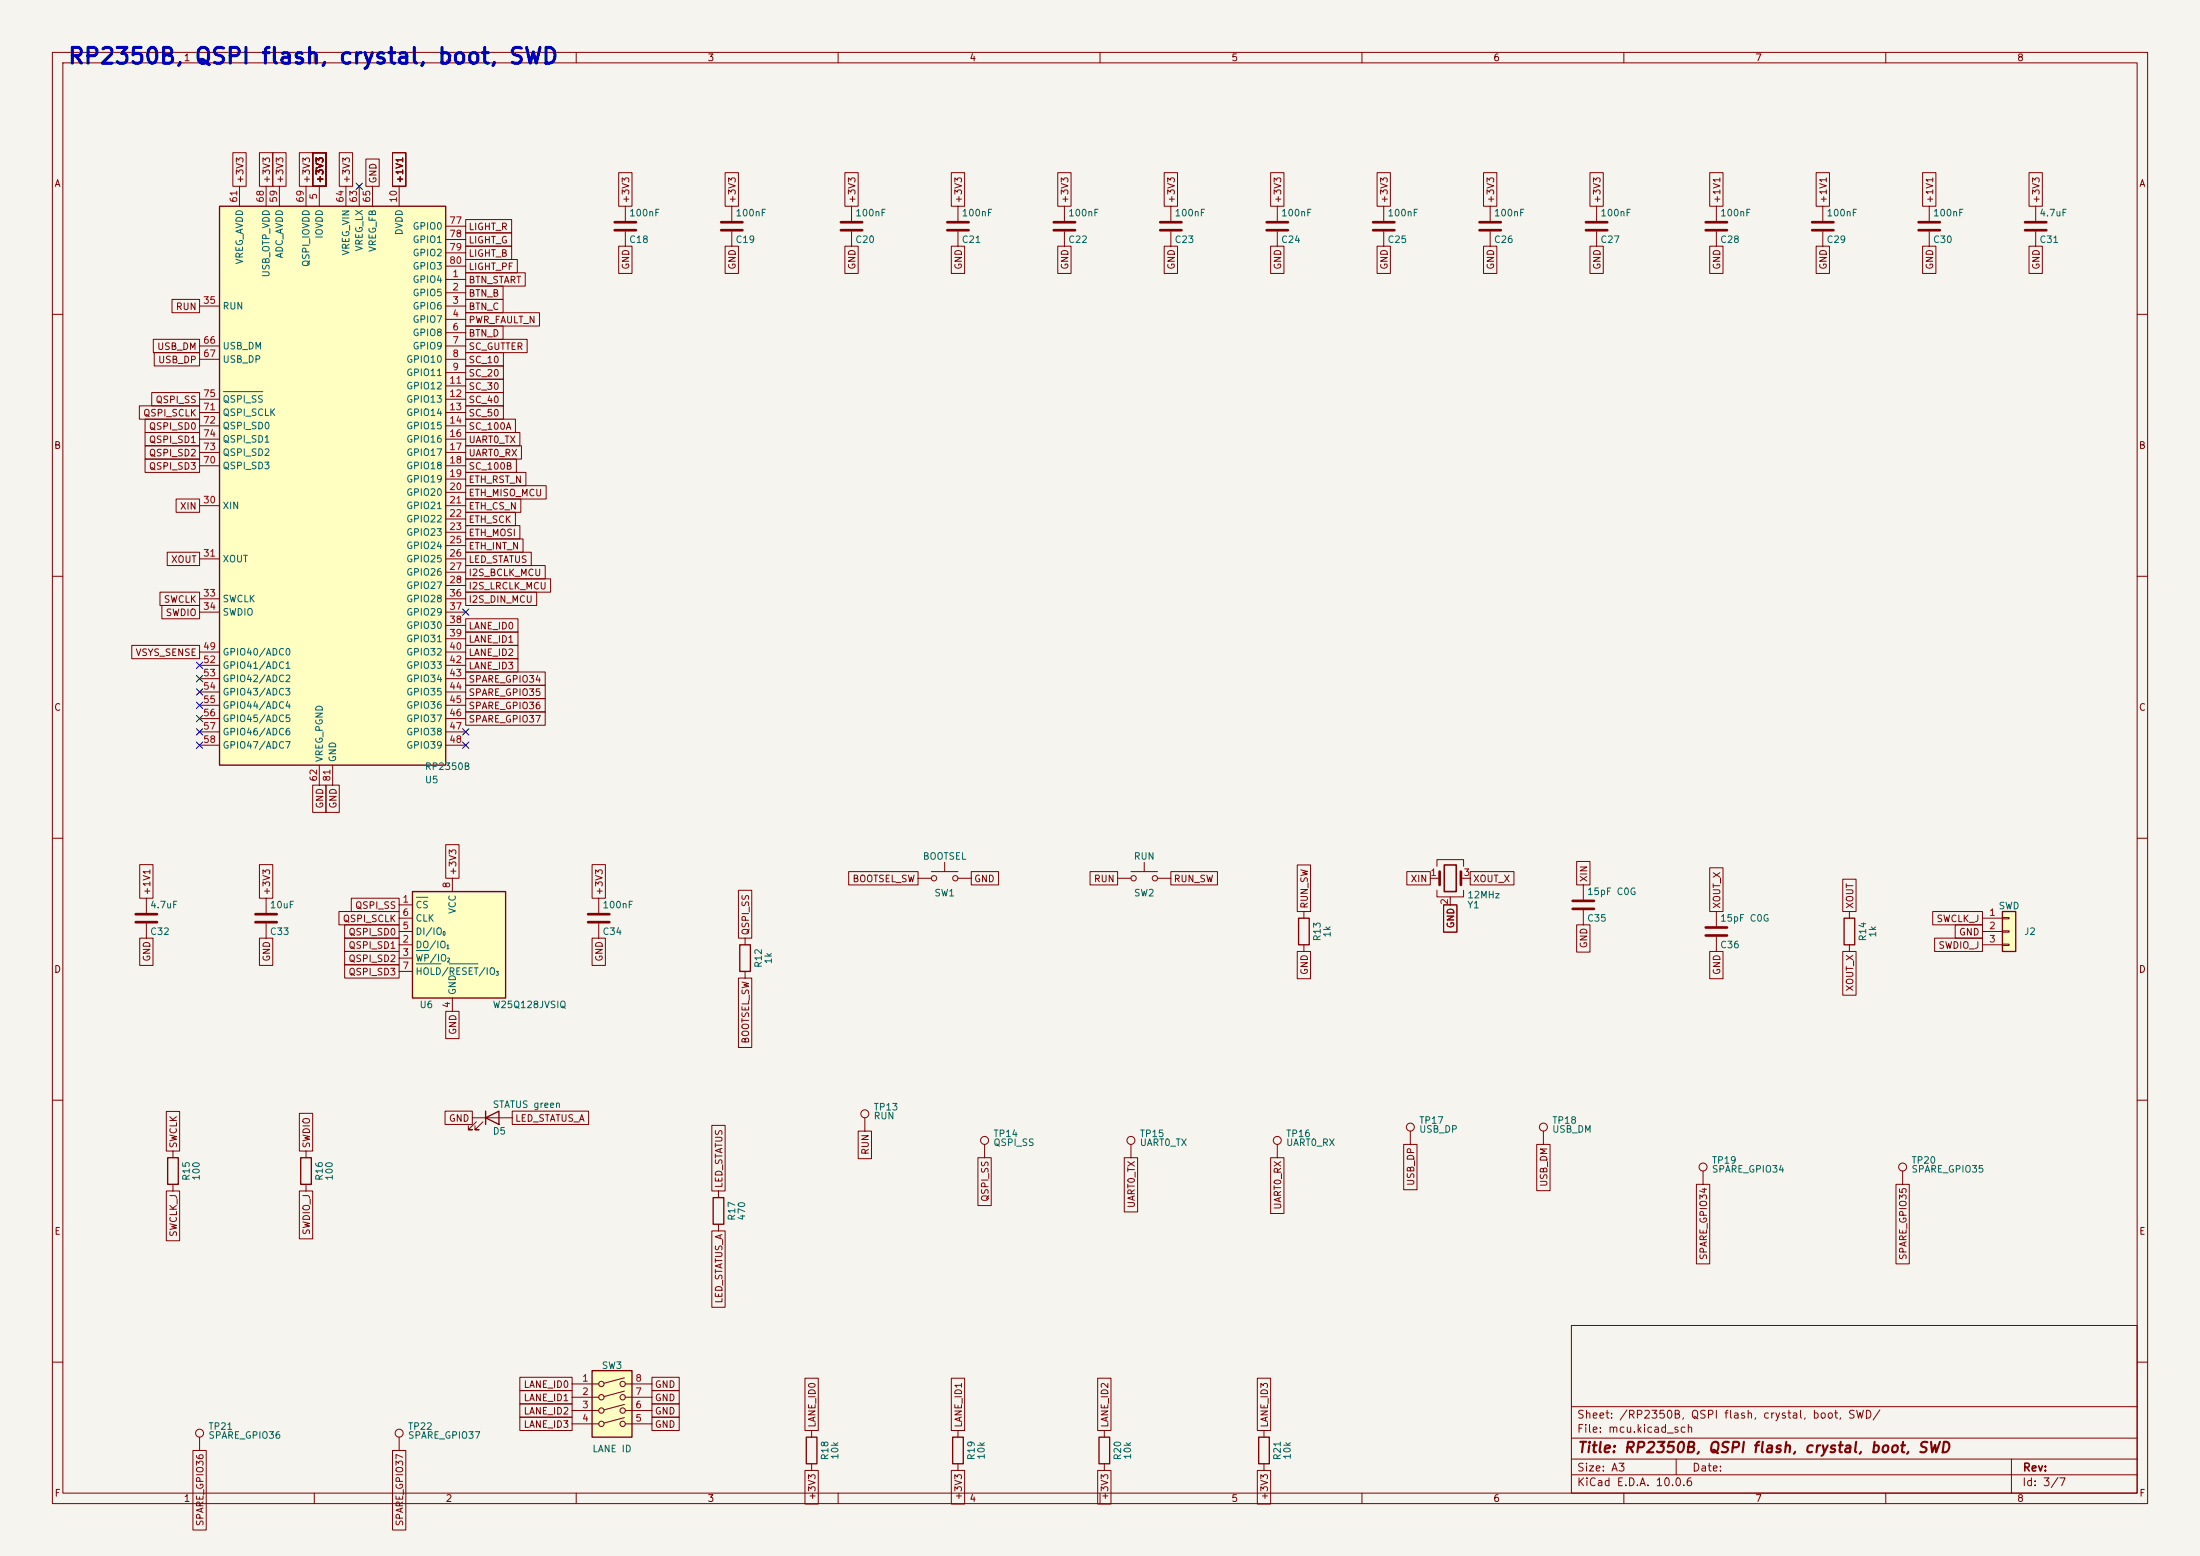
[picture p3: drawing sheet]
<svg xmlns="http://www.w3.org/2000/svg" width="420mm" height="297mm" viewBox="0 0 420 297" stroke-linecap="round" stroke-linejoin="round" font-family="sans-serif">
<path d="M0 0h420v297h-420z" fill="#f5f4ef" stroke="#f5f4ef" stroke-width=".19"/>
<g fill="none" stroke="#840000" stroke-width=".19">
<path d="M10 10h400v277h-400zM12 12h396v273h-396zM60 10v2M110 10v2M160 10v2M210 10v2M260 10v2M310 10v2M360 10v2M10 60h2M408 60h2M10 110h2"/>
<path d="M408 110h2M10 160h2M408 160h2M27.9 171.5v2.7M27.9 176.3v2.8M50.8 171.5v2.7M50.8 176.3v2.8M175.3 167.6h2.5M177.8 166.4h5.1M180.3 164.6v1.8M182.9 167.6h2.5M213.4 167.6h2.5"/>
<path d="M215.9 166.4h5.1M218.4 164.6v1.8M221 167.6h2.5M273 167.6h1.8M274.3 165.4v-1.3h5.1v1.3M274.3 169.9v1.3h5.1v-1.3M276.9 171.2v1.5M278.9 167.6h1.8M302.3 168.9v2.8M302.3 173.7v2.8M10 210h2M33 219.7v1.3"/>
<path d="M58.4 219.7v1.3M215.9 218.4v2.6M269.2 215.9v2.5M408 210h2M33 226.1v1.2M58.4 226.1v1.2M137.2 227.3v1.3M137.2 233.7v1.2M300 253h108v32h-108zM10 260h2M38.1 274.3v2.6M76.2 274.3v2.6"/>
<path d="M182.9 273v1.3M182.9 279.4v1.3M241.3 273v1.3M241.3 279.4v1.3M300 278.5h108M300 274.5h108M300 268.5h108M320 278.5v3M384 278.5v6.5M408 260h2M60 285v2M110 285v2"/>
<path d="M160 285v2M210 285v2M260 285v2M300 281.5h108M310 285v2M360 285v2"/>
<circle cx="178.3" cy="167.6" r=".51"/>
<circle cx="182.4" cy="167.6" r=".51"/>
<circle cx="216.4" cy="167.6" r=".51"/>
<circle cx="220.5" cy="167.6" r=".51"/>
<circle cx="215.9" cy="217.7" r=".76"/>
<circle cx="269.2" cy="215.1" r=".76"/>
<circle cx="38.1" cy="273.6" r=".76"/>
<circle cx="76.2" cy="273.6" r=".76"/>
</g>
<path d="M25.9 174.5h4.1M25.9 176h4.1M48.8 174.5h4M48.8 176h4M274.8 166.4v2.5M278.9 166.4v2.5M300.2 172h4.1M300.2 173.5h4.1" fill="none" stroke="#840000" stroke-width=".51"/>
<path d="M32 221h2v5.1h-2zM57.4 221h2v5.1h-2zM136.1 228.6h2.1v5.1h-2.1zM181.9 274.3h2v5.1h-2zM240.3 274.3h2v5.1h-2z" fill="none" stroke="#840000" stroke-width=".25"/>
<path d="M275.7 165.1h2.3v5.1h-2.3z" fill="none" stroke="#840000" stroke-width=".3"/>
<path d="M113 261.6h7.6v12.7h-7.6z" fill="#ffffc2"/>
<g fill="none" stroke="#840000" stroke-width=".19">
<path d="M142.2 179.1v1.2M142.2 185.4v1.3M90.2 213.4h7.6M90.9 214.1l-1.5 1.5h.8h-.8v-.7M92.2 214.1l-1.5 1.5h.7h-.7v-.7M325.1 223.5v2.6M109.2 264.2h5.1M109.2 266.7h5.1M109.2 269.2h5.1M109.2 271.8h5.1M119.2 263l-3.9 1M119.2 265.5l-3.9 1.1"/>
<path d="M119.2 268.1l-3.9 1M119.2 270.6l-3.9 1M119.4 264.2h5.1M119.4 266.7h5.1M119.4 269.2h5.1M119.4 271.8h5.1M154.9 273v1.3M154.9 279.4v1.3"/>
<circle cx="325.1" cy="222.8" r=".76"/>
<circle cx="114.8" cy="271.8" r=".51"/>
<circle cx="114.8" cy="264.2" r=".51"/>
<circle cx="114.8" cy="266.7" r=".51"/>
<circle cx="114.8" cy="269.2" r=".51"/>
<circle cx="118.9" cy="271.8" r=".51"/>
<circle cx="118.9" cy="264.2" r=".51"/>
<circle cx="118.9" cy="266.7" r=".51"/>
<circle cx="118.9" cy="269.2" r=".51"/>
</g>
<path d="M141.2 180.3h2.1v5.1h-2.1zM92.7 213.4l2.5-1.3v2.5zM92.7 212.1v2.5M113 261.6h7.6v12.7h-7.6zM153.9 274.3h2.1v5.1h-2.1z" fill="none" stroke="#840000" stroke-width=".25"/>
<path d="M78.7 170.2h17.8v20.3h-17.8z" fill="#ffffc2"/>
<path d="M78.7 170.2h17.8v20.3h-17.8zM209.8 274.3h2v5.1h-2z" fill="none" stroke="#840000" stroke-width=".25"/>
<g fill="none" stroke="#840000" stroke-width=".19">
<path d="M76.2 172.7h2.5M76.2 177.8h2.5M76.2 175.3h2.5M86.4 167.6v2.6M114.3 171.5v2.7M114.3 176.3v2.8M76.2 180.3h2.5M76.2 182.9h2.5M76.2 185.4h2.5M86.4 190.5v2.5M294.6 215.9v2.5M210.8 273v1.3"/>
<path d="M210.8 279.4v1.3"/>
<circle cx="294.6" cy="215.1" r=".76"/>
</g>
<path d="M79.5 171.3h2.2M79.5 181.4h2.4M79.5 184h4.7M85.8 184h5.5" fill="none" stroke="#006464" stroke-width=".19"/>
<path d="M112.3 174.5h4M112.3 176h4" fill="none" stroke="#840000" stroke-width=".51"/>
<path d="M41.9 39.4h43.2v106.7h-43.2z" fill="#ffffc2"/>
<path d="M41.9 39.4h43.2v106.7h-43.2zM247.9 175.3h2v5h-2zM352 175.3h2.1v5h-2.1z" fill="none" stroke="#840000" stroke-width=".25"/>
<g fill="none" stroke="#840000" stroke-width=".19">
<path d="M45.7 35.6v3.8M50.8 35.6v3.8M53.3 35.6v3.8M58.4 35.6v3.8M61 35.6v3.8M66 35.6v3.8M68.6 35.6v3.8M71.1 35.6v3.8M76.2 35.6v3.8M264.2 39.4v2.8M38.1 58.4h3.8M85.1 53.3h3.8"/>
<path d="M85.1 55.9h3.8M85.1 58.4h3.8M85.1 43.2h3.8M85.1 45.7h3.8M85.1 48.3h3.8M85.1 50.8h3.8M264.2 44.2v2.8M38.1 66h3.8M38.1 68.6h3.8M38.1 76.2h3.8M38.1 78.7h3.8M85.1 61h3.8"/>
<path d="M85.1 63.5h3.8M85.1 66h3.8M85.1 68.6h3.8M85.1 71.1h3.8M85.1 73.7h3.8M85.1 76.2h3.8M85.1 78.7h3.8M38.1 81.3h3.8M38.1 83.8h3.8M38.1 86.4h3.8M38.1 88.9h3.8M38.1 96.5h3.8"/>
<path d="M85.1 81.3h3.8M85.1 83.8h3.8M85.1 86.4h3.8M85.1 88.9h3.8M85.1 91.4h3.8M85.1 94h3.8M85.1 96.5h3.8M85.1 99.1h3.8M38.1 106.7h3.8M38.1 114.3h3.8M38.1 116.8h3.8M85.1 119.4h3.8"/>
<path d="M85.1 101.6h3.8M85.1 104.1h3.8M85.1 106.7h3.8M85.1 109.2h3.8M85.1 111.8h3.8M85.1 114.3h3.8M85.1 116.8h3.8M38.1 124.5h3.8M38.1 127h3.8M38.1 129.5h3.8M38.1 132.1h3.8M38.1 134.6h3.8"/>
<path d="M38.1 137.2h3.8M38.1 139.7h3.8M85.1 121.9h3.8M85.1 124.5h3.8M85.1 127h3.8M85.1 129.5h3.8M85.1 132.1h3.8M85.1 134.6h3.8M85.1 137.2h3.8M85.1 139.7h3.8M38.1 142.2h3.8M61 146.1v3.8"/>
<path d="M63.5 146.1v3.8M85.1 142.2h3.8M248.9 174v1.3M353.1 174v1.3M248.9 180.3v1.3M353.1 180.3v1.3M165.1 213.4v2.5M188 218.4v2.6M243.8 218.4v2.6"/>
<circle cx="165.1" cy="212.6" r=".76"/>
<circle cx="188" cy="217.7" r=".76"/>
<circle cx="243.8" cy="217.7" r=".76"/>
</g>
<path d="M42.6 74.8h7.6" fill="none" stroke="#006464" stroke-width=".19"/>
<path d="M262.1 42.4h4.1M262.1 43.9h4.1" fill="none" stroke="#840000" stroke-width=".51"/>
<path d="M382.3 174h2.5v7.6h-2.5z" fill="#ffffc2"/>
<path d="M382.3 174h2.5v7.6h-2.5z" fill="none" stroke="#840000" stroke-width=".25"/>
<g fill="none" stroke="#840000" stroke-width=".19">
<path d="M44.4 29.1h2.6v6.5h-2.6zM49.5 29.1h2.6v6.5h-2.6zM52.1 29.1h2.5v6.5h-2.5zM57.1 29.1h2.6v6.5h-2.6zM59.7 29.1h2.5v6.5h-2.5zM64.8 29.1h2.5v6.5h-2.5zM69.8 30.4h2.6v5.2h-2.6zM74.9 29.1h2.6v6.5h-2.6zM118.1 33h2.6v6.4h-2.6zM119.4 39.4v2.8M138.4 33h2.6v6.4h-2.6zM139.7 39.4v2.8"/>
<path d="M161.3 33h2.5v6.4h-2.5zM162.6 39.4v2.8M181.6 33h2.6v6.4h-2.6zM182.9 39.4v2.8M201.9 33h2.6v6.4h-2.6zM203.2 39.4v2.8M222.2 33h2.6v6.4h-2.6zM223.5 39.4v2.8M242.6 33h2.5v6.4h-2.5zM243.8 39.4v2.8M262.9 33h2.5v6.4h-2.5zM283.2 33h2.6v6.4h-2.6z"/>
<path d="M284.5 39.4v2.8M303.5 33h2.6v6.4h-2.6zM304.8 39.4v2.8M326.4 33h2.5v6.4h-2.5zM327.7 39.4v2.8M346.7 33h2.6v6.4h-2.6zM348 39.4v2.8M367 33h2.6v6.4h-2.6zM368.3 39.4v2.8M387.3 33h2.6v6.4h-2.6zM388.6 39.4v2.8M32.8 57.1h5.3v2.6h-5.3z"/>
<path d="M88.9 54.6h7.1v2.6h-7.1zM88.9 57.1h7.1v2.6h-7.1zM88.9 59.7h14.1v2.5h-14.1zM88.9 52.1h11.4v2.5h-11.4zM88.9 41.9h8.8v2.6h-8.8zM88.9 44.4h8.8v2.6h-8.8zM88.9 47h8.8v2.5h-8.8zM88.9 49.5h9.9v2.6h-9.9zM118.1 47h2.6v5.2h-2.6zM119.4 44.2v2.8M138.4 47h2.6v5.2h-2.6zM139.7 44.2v2.8"/>
<path d="M161.3 47h2.5v5.2h-2.5zM162.6 44.2v2.8M181.6 47h2.6v5.2h-2.6zM182.9 44.2v2.8M201.9 47h2.6v5.2h-2.6zM203.2 44.2v2.8M222.2 47h2.6v5.2h-2.6zM223.5 44.2v2.8M242.6 47h2.5v5.2h-2.5zM243.8 44.2v2.8M262.9 47h2.5v5.2h-2.5zM283.2 47h2.6v5.2h-2.6z"/>
<path d="M284.5 44.2v2.8M303.5 47h2.6v5.2h-2.6zM304.8 44.2v2.8M326.4 47h2.5v5.2h-2.5zM327.7 44.2v2.8M346.7 47h2.6v5.2h-2.6zM348 44.2v2.8M367 47h2.6v5.2h-2.6zM368.3 44.2v2.8M387.3 47h2.6v5.2h-2.6zM388.6 44.2v2.8M26.6 77.5h11.5v2.5h-11.5z"/>
<path d="M29 74.9h9.1v2.6h-9.1zM29.3 64.8h8.8v2.5h-8.8zM29.4 67.3h8.7v2.6h-8.7zM88.9 62.2h7.1v2.6h-7.1zM88.9 64.8h11.7v2.5h-11.7zM88.9 67.3h7.2v2.6h-7.2zM88.9 69.8h7.2v2.6h-7.2zM88.9 72.4h7.2v2.5h-7.2zM88.9 74.9h7.2v2.6h-7.2zM88.9 77.5h7.2v2.5h-7.2zM27.7 87.6h10.4v2.6h-10.4zM27.7 80h10.4v2.6h-10.4z"/>
<path d="M27.7 85.1h10.4v2.5h-10.4zM27.7 82.5h10.4v2.6h-10.4zM33.6 95.2h4.5v2.6h-4.5zM88.9 80h9.5v2.6h-9.5zM88.9 82.5h10.3v2.6h-10.3zM88.9 85.1h10.6v2.5h-10.6zM88.9 90.2h11.5v2.5h-11.5zM88.9 92.7h15.4v2.6h-15.4zM88.9 87.6h9.7v2.6h-9.7zM88.9 95.2h10.5v2.6h-10.5zM88.9 97.8h9.5v2.5h-9.5zM30.5 113h7.6v2.6h-7.6z"/>
<path d="M30.9 115.6h7.2v2.5h-7.2zM31.9 105.4h6.2v2.6h-6.2zM88.9 118.1h10v2.6h-10zM88.9 105.4h12.5v2.6h-12.5zM88.9 107.9h15.2v2.6h-15.2zM88.9 110.5h16.2v2.5h-16.2zM88.9 113h13.6v2.6h-13.6zM88.9 100.3h10.3v2.6h-10.3zM88.9 102.9h10.9v2.5h-10.9zM25.2 123.2h12.9v2.5h-12.9zM88.9 128.3h15.2v2.5h-15.2zM88.9 130.8h15.2v2.6h-15.2z"/>
<path d="M88.9 133.3h15.2v2.6h-15.2zM88.9 135.9h15.2v2.5h-15.2zM88.9 120.6h10v2.6h-10zM88.9 123.2h10v2.5h-10zM88.9 125.7h10v2.6h-10zM59.7 149.9h2.5v5.2h-2.5zM62.2 149.9h2.6v5.2h-2.6zM26.7 165h2.5v6.5h-2.5zM26.7 179.1h2.5v5.2h-2.5zM49.5 179.1h2.6v5.2h-2.6zM49.5 165h2.6v6.5h-2.6zM64.7 174h11.5v2.5h-11.5z"/>
<path d="M65.8 179.1h10.4v2.5h-10.4zM65.8 176.5h10.4v2.6h-10.4zM67.1 171.4h9.1v2.6h-9.1zM85.1 161.2h2.5v6.4h-2.5zM113 165h2.6v6.5h-2.6zM113 179.1h2.6v5.2h-2.6zM141 169.9h2.5v9.2h-2.5zM162 166.4h13.3v2.5h-13.3zM185.4 166.4h5.2v2.5h-5.2zM208.1 166.4h5.3v2.5h-5.3zM223.5 166.4h8.9v2.5h-8.9zM247.6 165.1h2.6v8.9h-2.6z"/>
<path d="M268.6 166.4h4.4v2.5h-4.4zM275.6 172.7h2.5v5.2h-2.5zM280.7 166.4h8.3v2.5h-8.3zM301 176.5h2.5v5.2h-2.5zM301 164.4h2.5v4.5h-2.5zM326.4 165.6h2.5v8.4h-2.5zM327.7 174v2.8M327.7 178.8v2.8M351.8 167.8h2.5v6.2h-2.5zM369 174h9.5v2.5h-9.5zM369.3 179.1h9.2v2.5h-9.2zM373.3 176.5h5.2v2.6h-5.2z"/>
<path d="M378.5 175.3h3.8M378.5 177.8h3.8M382.3 175.1h1.2v.3h-1.2zM382.3 177.7h1.2v.2h-1.2zM65.8 184.1h10.4v2.6h-10.4zM65.8 181.6h10.4v2.6h-10.4zM85.1 193h2.5v5.2h-2.5zM141 186.7h2.5v13.2h-2.5zM247.6 181.6h2.6v5.2h-2.6zM326.4 181.6h2.5v5.2h-2.5zM351.8 181.6h2.5v8.4h-2.5zM378.5 180.3h3.8"/>
<path d="M382.3 180.2h1.2v.3h-1.2zM31.7 212.1h2.6v7.6h-2.6zM57.1 212.5h2.6v7.2h-2.6zM85 212.1h5.2v2.5h-5.2zM97.8 212.1h14.6v2.5h-14.6zM135.9 214.8h2.5v12.5h-2.5zM163.8 215.9h2.6v5.3h-2.6zM268 218.4h2.5v8.7h-2.5zM293.4 218.4h2.5v8.9h-2.5zM31.7 227.3h2.6v9.5h-2.6zM57.1 227.3h2.6v9.2h-2.6zM135.9 234.9h2.5v14.6h-2.5z"/>
<path d="M186.7 221h2.5v9.1h-2.5zM214.6 221h2.6v10.3h-2.6zM242.6 221h2.5v10.6h-2.5zM323.8 226.1h2.6v15.1h-2.6zM361.9 226.1h2.6v15.1h-2.6zM363.2 223.5v2.6M36.8 276.9h2.6v15.1h-2.6zM74.9 276.9h2.6v15.1h-2.6zM99.2 270.5h10v2.6h-10zM99.2 268h10v2.5h-10zM99.2 262.9h10v2.5h-10zM99.2 265.4h10v2.6h-10z"/>
<path d="M124.5 262.9h5.2v2.5h-5.2zM124.5 265.4h5.2v2.6h-5.2zM124.5 270.5h5.2v2.6h-5.2zM124.5 268h5.2v2.5h-5.2zM153.7 263.1h2.5v9.9h-2.5zM181.6 263.1h2.6v9.9h-2.6zM209.5 263.1h2.6v9.9h-2.6zM240 263.1h2.6v9.9h-2.6zM153.7 280.7h2.5v6.4h-2.5zM181.6 280.7h2.6v6.4h-2.6zM209.5 280.7h2.6v6.4h-2.6zM240 280.7h2.6v6.4h-2.6z"/>
<circle cx="363.2" cy="222.8" r=".76"/>
</g>
<g fill="none" stroke="#840000" stroke-width=".51">
<path d="M117.3 42.4h4.1M117.3 43.9h4.1M137.7 42.4h4M137.7 43.9h4M160.5 42.4h4.1M160.5 43.9h4.1M180.8 42.4h4.1M180.8 43.9h4.1M201.2 42.4h4M201.2 43.9h4M221.5 42.4h4.1M221.5 43.9h4.1"/>
<path d="M241.8 42.4h4.1M241.8 43.9h4.1M282.4 42.4h4.1M282.4 43.9h4.1M302.8 42.4h4M302.8 43.9h4M325.6 42.4h4.1M325.6 43.9h4.1M345.9 42.4h4.1M345.9 43.9h4.1M366.3 42.4h4M366.3 43.9h4"/>
<path d="M386.6 42.4h4.1M386.6 43.9h4.1M325.6 177h4.1M325.6 178.6h4.1"/>
</g>
<g fill="none" stroke="#000084" stroke-width=".19">
<path d="M68 35l1.2 1.2M69.2 35l-1.2 1.2M88.3 116.2l1.2 1.2M89.5 116.2l-1.2 1.2M37.5 136.6l1.2 1.2M37.5 139.1l1.2 1.2M37.5 126.4l1.2 1.2M37.5 128.9l1.2 1.2M37.5 131.5l1.2 1.2M37.5 134l1.2 1.2M38.7 136.6l-1.2 1.2M38.7 139.1l-1.2 1.2"/>
<path d="M38.7 126.4l-1.2 1.2M38.7 128.9l-1.2 1.2M38.7 131.5l-1.2 1.2M38.7 134l-1.2 1.2M88.3 139.1l1.2 1.2M89.5 139.1l-1.2 1.2M37.5 141.6l1.2 1.2M38.7 141.6l-1.2 1.2M88.3 141.6l1.2 1.2M89.5 141.6l-1.2 1.2"/>
</g>
<text font-size="3" fill="#0000c2" x="12.8" y="13">RP2350B, QSPI flash, crystal, boot, SWD</text>
<text font-size="2" fill="#840000" x="301" y="277.8">Title: RP2350B, QSPI flash, crystal, boot, SWD</text>
<g font-size="1.5" fill="#840000">
<text x="300.9" y="273.8">File: mcu.kicad_sch</text>
<text x="300.9" y="271.1">Sheet: /RP2350B, QSPI flash, crystal, boot, SWD/</text>
<text x="300.9" y="281.2">Size: A3</text>
<text x="322.9" y="281.2">Date:</text>
<text x="386" y="281.2">Rev:</text>
<text x="300.9" y="284">KiCad E.D.A. 10.0.6</text>
<text x="385.9" y="284">Id: 3/7</text>
</g>
<g font-size="1.3" fill="#840000">
<text x="35" y="12">1</text>
<text x="85" y="12">2</text>
<text x="135" y="12">3</text>
<text x="185" y="12">4</text>
<text x="235" y="12">5</text>
<text x="285" y="12">6</text>
<text x="335" y="12">7</text>
<text x="385" y="12">8</text>
<text x="10.3" y="36">A</text>
<text x="46.8" y="35.1" transform="rotate(-90 46.8 35.1)">+3V3</text>
<text x="51.9" y="35.1" transform="rotate(-90 51.9 35.1)">+3V3</text>
<text x="54.4" y="35.1" transform="rotate(-90 54.4 35.1)">+3V3</text>
<text x="59.5" y="35.1" transform="rotate(-90 59.5 35.1)">+3V3</text>
<text x="62" y="35.1" transform="rotate(-90 62 35.1)">+3V3</text>
<text x="67.1" y="35.1" transform="rotate(-90 67.1 35.1)">+3V3</text>
<text x="72.2" y="35.1" transform="rotate(-90 72.2 35.1)">GND</text>
<text x="77.3" y="35.1" transform="rotate(-90 77.3 35.1)">+1V1</text>
<text x="408.3" y="36">A</text>
<text x="120.4" y="38.9" transform="rotate(-90 120.4 38.9)">+3V3</text>
<text x="140.8" y="38.9" transform="rotate(-90 140.8 38.9)">+3V3</text>
<text x="163.6" y="38.9" transform="rotate(-90 163.6 38.9)">+3V3</text>
<text x="183.9" y="38.9" transform="rotate(-90 183.9 38.9)">+3V3</text>
<text x="204.3" y="38.9" transform="rotate(-90 204.3 38.9)">+3V3</text>
<text x="224.6" y="38.9" transform="rotate(-90 224.6 38.9)">+3V3</text>
<text x="244.9" y="38.9" transform="rotate(-90 244.9 38.9)">+3V3</text>
<text x="265.2" y="38.9" transform="rotate(-90 265.2 38.9)">+3V3</text>
<text x="285.5" y="38.9" transform="rotate(-90 285.5 38.9)">+3V3</text>
<text x="305.9" y="38.9" transform="rotate(-90 305.9 38.9)">+3V3</text>
<text x="328.7" y="38.9" transform="rotate(-90 328.7 38.9)">+1V1</text>
<text x="349" y="38.9" transform="rotate(-90 349 38.9)">+1V1</text>
<text x="369.4" y="38.9" transform="rotate(-90 369.4 38.9)">+1V1</text>
<text x="389.7" y="38.9" transform="rotate(-90 389.7 38.9)">+3V3</text>
<text x="89.3" y="44.2">LIGHT_R</text>
<text x="89.3" y="46.8">LIGHT_G</text>
<text x="89.3" y="49.3">LIGHT_B</text>
<text x="89.3" y="51.9">LIGHT_PF</text>
<text x="120.4" y="51.6" transform="rotate(-90 120.4 51.6)">GND</text>
<text x="140.8" y="51.6" transform="rotate(-90 140.8 51.6)">GND</text>
<text x="163.6" y="51.6" transform="rotate(-90 163.6 51.6)">GND</text>
<text x="183.9" y="51.6" transform="rotate(-90 183.9 51.6)">GND</text>
<text x="204.3" y="51.6" transform="rotate(-90 204.3 51.6)">GND</text>
<text x="224.6" y="51.6" transform="rotate(-90 224.6 51.6)">GND</text>
<text x="244.9" y="51.6" transform="rotate(-90 244.9 51.6)">GND</text>
<text x="265.2" y="51.6" transform="rotate(-90 265.2 51.6)">GND</text>
<text x="285.5" y="51.6" transform="rotate(-90 285.5 51.6)">GND</text>
<text x="305.9" y="51.6" transform="rotate(-90 305.9 51.6)">GND</text>
<text x="328.7" y="51.6" transform="rotate(-90 328.7 51.6)">GND</text>
<text x="349" y="51.6" transform="rotate(-90 349 51.6)">GND</text>
<text x="369.4" y="51.6" transform="rotate(-90 369.4 51.6)">GND</text>
<text x="389.7" y="51.6" transform="rotate(-90 389.7 51.6)">GND</text>
<text x="33.5" y="59.5">RUN</text>
<text x="89.3" y="56.9">BTN_B</text>
<text x="89.3" y="59.5">BTN_C</text>
<text x="89.3" y="54.4">BTN_START</text>
<text x="89.3" y="64.6">BTN_D</text>
<text x="89.3" y="62">PWR_FAULT_N</text>
<text x="29.9" y="67.1">USB_DM</text>
<text x="30.1" y="69.6">USB_DP</text>
<text x="89.3" y="67.1">SC_GUTTER</text>
<text x="89.3" y="69.6">SC_10</text>
<text x="29.6" y="77.3">QSPI_SS</text>
<text x="89.3" y="72.2">SC_20</text>
<text x="89.3" y="74.7">SC_30</text>
<text x="89.3" y="77.3">SC_40</text>
<text x="27.2" y="79.8">QSPI_SCLK</text>
<text x="28.3" y="82.3">QSPI_SD0</text>
<text x="89.3" y="79.8">SC_50</text>
<text x="89.3" y="82.3">SC_100A</text>
<text x="10.2" y="86">B</text>
<text x="28.3" y="90">QSPI_SD3</text>
<text x="28.3" y="87.4">QSPI_SD2</text>
<text x="28.3" y="84.9">QSPI_SD1</text>
<text x="89.3" y="84.9">UART0_TX</text>
<text x="89.3" y="87.4">UART0_RX</text>
<text x="89.3" y="90">SC_100B</text>
<text x="408.2" y="86">B</text>
<text x="89.3" y="92.5">ETH_RST_N</text>
<text x="89.3" y="95">ETH_MISO_MCU</text>
<text x="34.3" y="97.6">XIN</text>
<text x="89.3" y="97.6">ETH_CS_N</text>
<text x="89.3" y="100.1">ETH_SCK</text>
<text x="32.6" y="107.7">XOUT</text>
<text x="89.3" y="107.7">LED_STATUS</text>
<text x="89.3" y="102.7">ETH_MOSI</text>
<text x="89.3" y="105.2">ETH_INT_N</text>
<text x="89.3" y="110.3">I2S_BCLK_MCU</text>
<text x="89.3" y="112.8">I2S_LRCLK_MCU</text>
<text x="31.2" y="115.4">SWCLK</text>
<text x="31.5" y="117.9">SWDIO</text>
<text x="89.3" y="115.4">I2S_DIN_MCU</text>
<text x="25.8" y="125.5">VSYS_SENSE</text>
<text x="89.3" y="123">LANE_ID1</text>
<text x="89.3" y="125.5">LANE_ID2</text>
<text x="89.3" y="120.4">LANE_ID0</text>
<text x="89.3" y="130.6">SPARE_GPIO34</text>
<text x="89.3" y="128.1">LANE_ID3</text>
<text x="10.2" y="136">C</text>
<text x="89.3" y="133.1">SPARE_GPIO35</text>
<text x="89.3" y="135.7">SPARE_GPIO36</text>
<text x="408.2" y="136">C</text>
<text x="89.3" y="138.2">SPARE_GPIO37</text>
<text x="62" y="154.4" transform="rotate(-90 62 154.4)">GND</text>
<text x="64.6" y="154.4" transform="rotate(-90 64.6 154.4)">GND</text>
<text x="87.4" y="167.2" transform="rotate(-90 87.4 167.2)">+3V3</text>
<text x="29" y="171" transform="rotate(-90 29 171)">+1V1</text>
<text x="51.9" y="171" transform="rotate(-90 51.9 171)">+3V3</text>
<text x="67.7" y="173.8">QSPI_SS</text>
<text x="115.4" y="171" transform="rotate(-90 115.4 171)">+3V3</text>
<text x="162.6" y="168.7">BOOTSEL_SW</text>
<text x="185.9" y="168.7">GND</text>
<text x="208.7" y="168.7">RUN</text>
<text x="224" y="168.7">RUN_SW</text>
<text x="250" y="173.5" transform="rotate(-90 250 173.5)">RUN_SW</text>
<text x="269.2" y="168.7">XIN</text>
<text x="281.1" y="168.7">XOUT_X</text>
<text x="303.3" y="168.5" transform="rotate(-90 303.3 168.5)">XIN</text>
<text x="328.7" y="173.5" transform="rotate(-90 328.7 173.5)">XOUT_X</text>
<text x="354.1" y="173.5" transform="rotate(-90 354.1 173.5)">XOUT</text>
<text x="65.3" y="176.3">QSPI_SCLK</text>
<text x="66.4" y="178.9">QSPI_SD0</text>
<text x="143.3" y="178.6" transform="rotate(-90 143.3 178.6)">QSPI_SS</text>
<text x="277.9" y="177.3" transform="rotate(-90 277.9 177.3)">GND</text>
<text x="369.6" y="176.3">SWCLK_J</text>
<text x="373.9" y="178.9">GND</text>
<text x="10.2" y="186">D</text>
<text x="29" y="183.6" transform="rotate(-90 29 183.6)">GND</text>
<text x="51.9" y="183.6" transform="rotate(-90 51.9 183.6)">GND</text>
<text x="66.4" y="181.4">QSPI_SD1</text>
<text x="66.4" y="183.9">QSPI_SD2</text>
<text x="115.4" y="183.6" transform="rotate(-90 115.4 183.6)">GND</text>
<text x="303.3" y="181.1" transform="rotate(-90 303.3 181.1)">GND</text>
<text x="370" y="181.4">SWDIO_J</text>
<text x="408.2" y="186">D</text>
<text x="66.4" y="186.5">QSPI_SD3</text>
<text x="250" y="186.2" transform="rotate(-90 250 186.2)">GND</text>
<text x="328.7" y="186.2" transform="rotate(-90 328.7 186.2)">GND</text>
<text x="354.1" y="189.3" transform="rotate(-90 354.1 189.3)">XOUT_X</text>
<text x="87.4" y="197.6" transform="rotate(-90 87.4 197.6)">GND</text>
<text x="143.3" y="199.3" transform="rotate(-90 143.3 199.3)">BOOTSEL_SW</text>
<text x="85.6" y="214.4">GND</text>
<text x="98.2" y="214.4">LED_STATUS_A</text>
<text x="34.1" y="219.3" transform="rotate(-90 34.1 219.3)">SWCLK</text>
<text x="59.5" y="219.3" transform="rotate(-90 59.5 219.3)">SWDIO</text>
<text x="166.2" y="220.5" transform="rotate(-90 166.2 220.5)">RUN</text>
<text x="138.2" y="226.9" transform="rotate(-90 138.2 226.9)">LED_STATUS</text>
<text x="270.3" y="226.5" transform="rotate(-90 270.3 226.5)">USB_DP</text>
<text x="295.7" y="226.6" transform="rotate(-90 295.7 226.6)">USB_DM</text>
<text x="189" y="229.5" transform="rotate(-90 189 229.5)">QSPI_SS</text>
<text x="217" y="230.7" transform="rotate(-90 217 230.7)">UART0_TX</text>
<text x="244.9" y="231" transform="rotate(-90 244.9 231)">UART0_RX</text>
<text x="10.3" y="236">E</text>
<text x="34.1" y="236.2" transform="rotate(-90 34.1 236.2)">SWCLK_J</text>
<text x="59.5" y="235.8" transform="rotate(-90 59.5 235.8)">SWDIO_J</text>
<text x="408.3" y="236">E</text>
<text x="326.2" y="240.6" transform="rotate(-90 326.2 240.6)">SPARE_GPIO34</text>
<text x="364.3" y="240.6" transform="rotate(-90 364.3 240.6)">SPARE_GPIO35</text>
<text x="138.2" y="248.9" transform="rotate(-90 138.2 248.9)">LED_STATUS_A</text>
<text x="99.9" y="265.2">LANE_ID0</text>
<text x="99.9" y="267.8">LANE_ID1</text>
<text x="124.9" y="265.2">GND</text>
<text x="124.9" y="267.8">GND</text>
<text x="99.9" y="272.8">LANE_ID3</text>
<text x="99.9" y="270.3">LANE_ID2</text>
<text x="124.9" y="272.8">GND</text>
<text x="124.9" y="270.3">GND</text>
<text x="156" y="272.6" transform="rotate(-90 156 272.6)">LANE_ID0</text>
<text x="183.9" y="272.6" transform="rotate(-90 183.9 272.6)">LANE_ID1</text>
<text x="211.9" y="272.6" transform="rotate(-90 211.9 272.6)">LANE_ID2</text>
<text x="242.4" y="272.6" transform="rotate(-90 242.4 272.6)">LANE_ID3</text>
<text x="10.3" y="286">F</text>
<text x="35" y="287">1</text>
<text x="85" y="287">2</text>
<text x="135" y="287">3</text>
<text x="156" y="286.5" transform="rotate(-90 156 286.5)">+3V3</text>
<text x="183.9" y="286.5" transform="rotate(-90 183.9 286.5)">+3V3</text>
<text x="185" y="287">4</text>
<text x="211.9" y="286.5" transform="rotate(-90 211.9 286.5)">+3V3</text>
<text x="235" y="287">5</text>
<text x="242.4" y="286.5" transform="rotate(-90 242.4 286.5)">+3V3</text>
<text x="285" y="287">6</text>
<text x="335" y="287">7</text>
<text x="385" y="287">8</text>
<text x="408.3" y="286">F</text>
<text x="39.2" y="291.4" transform="rotate(-90 39.2 291.4)">SPARE_GPIO36</text>
<text x="77.3" y="291.4" transform="rotate(-90 77.3 291.4)">SPARE_GPIO37</text>
</g>
<g font-size="1.3" fill="#a90000">
<text x="45.6" y="38.8" transform="rotate(-90 45.6 38.8)">61</text>
<text x="50.7" y="38.8" transform="rotate(-90 50.7 38.8)">68</text>
<text x="53.2" y="38.8" transform="rotate(-90 53.2 38.8)">59</text>
<text x="58.3" y="38.8" transform="rotate(-90 58.3 38.8)">69</text>
<text x="60.8" y="38.2" transform="rotate(-90 60.8 38.2)">5</text>
<text x="65.9" y="38.8" transform="rotate(-90 65.9 38.8)">64</text>
<text x="68.4" y="38.8" transform="rotate(-90 68.4 38.8)">63</text>
<text x="71" y="38.8" transform="rotate(-90 71 38.8)">65</text>
<text x="76.1" y="38.8" transform="rotate(-90 76.1 38.8)">10</text>
<text x="85.7" y="43">77</text>
<text x="85.7" y="45.6">78</text>
<text x="85.7" y="48.1">79</text>
<text x="85.7" y="50.7">80</text>
<text x="86.3" y="53.2">1</text>
<text x="38.7" y="58.3">35</text>
<text x="86.3" y="55.7">2</text>
<text x="86.3" y="58.3">3</text>
<text x="38.7" y="65.9">66</text>
<text x="86.3" y="60.8">4</text>
<text x="86.3" y="63.4">6</text>
<text x="86.3" y="65.9">7</text>
<text x="38.7" y="68.4">67</text>
<text x="86.3" y="68.4">8</text>
<text x="86.3" y="71">9</text>
<text x="38.7" y="76.1">75</text>
<text x="85.7" y="73.5">11</text>
<text x="85.7" y="76.1">12</text>
<text x="38.7" y="78.6">71</text>
<text x="38.7" y="81.1">72</text>
<text x="38.7" y="83.7">74</text>
<text x="85.7" y="78.6">13</text>
<text x="85.7" y="81.1">14</text>
<text x="85.7" y="83.7">16</text>
<text x="38.7" y="88.8">70</text>
<text x="38.7" y="86.2">73</text>
<text x="85.7" y="86.2">17</text>
<text x="85.7" y="88.8">18</text>
<text x="85.7" y="91.3">19</text>
<text x="85.7" y="93.8">20</text>
<text x="38.7" y="96.4">30</text>
<text x="85.7" y="96.4">21</text>
<text x="85.7" y="98.9">22</text>
<text x="85.7" y="101.5">23</text>
<text x="38.7" y="106.5">31</text>
<text x="85.7" y="104">25</text>
<text x="85.7" y="106.5">26</text>
<text x="85.7" y="109.1">27</text>
<text x="85.7" y="111.6">28</text>
<text x="38.7" y="114.2">33</text>
<text x="38.7" y="116.7">34</text>
<text x="85.7" y="119.2">38</text>
<text x="85.7" y="114.2">36</text>
<text x="85.7" y="116.7">37</text>
<text x="38.7" y="124.3">49</text>
<text x="85.7" y="121.8">39</text>
<text x="85.7" y="124.3">40</text>
<text x="38.7" y="126.9">52</text>
<text x="38.7" y="129.4">53</text>
<text x="38.7" y="131.9">54</text>
<text x="85.7" y="126.9">42</text>
<text x="85.7" y="129.4">43</text>
<text x="85.7" y="131.9">44</text>
<text x="38.7" y="134.5">55</text>
<text x="38.7" y="137">56</text>
<text x="85.7" y="134.5">45</text>
<text x="85.7" y="137">46</text>
<text x="38.7" y="139.6">57</text>
<text x="38.7" y="142.1">58</text>
<text x="85.7" y="139.6">47</text>
<text x="85.7" y="142.1">48</text>
<text x="60.8" y="149.3" transform="rotate(-90 60.8 149.3)">62</text>
<text x="63.4" y="149.3" transform="rotate(-90 63.4 149.3)">81</text>
<text x="273" y="167.5">1</text>
<text x="279.3" y="167.5">3</text>
<text x="76.7" y="172.6">1</text>
<text x="86.2" y="169.6" transform="rotate(-90 86.2 169.6)">8</text>
<text x="276.7" y="172.8" transform="rotate(-90 276.7 172.8)">2</text>
<text x="76.7" y="177.7">5</text>
<text x="76.7" y="175.1">6</text>
<text x="379.6" y="175.1">1</text>
<text x="379.6" y="177.7">2</text>
<text x="76.7" y="180.2">2</text>
<text x="76.7" y="182.7">3</text>
<text x="76.7" y="185.3">7</text>
<text x="379.6" y="180.2">3</text>
<text x="86.2" y="192.5" transform="rotate(-90 86.2 192.5)">4</text>
<text x="111" y="264">1</text>
<text x="111" y="266.6">2</text>
<text x="111" y="269.1">3</text>
<text x="121.2" y="269.1">6</text>
<text x="121.2" y="266.6">7</text>
<text x="121.2" y="264">8</text>
<text x="111" y="271.6">4</text>
<text x="121.2" y="271.6">5</text>
</g>
<g font-size="1.3" fill="#006464">
<text x="120" y="41.6">100nF</text>
<text x="140.3" y="41.6">100nF</text>
<text x="163.2" y="41.6">100nF</text>
<text x="183.5" y="41.6">100nF</text>
<text x="203.8" y="41.6">100nF</text>
<text x="224.1" y="41.6">100nF</text>
<text x="244.5" y="41.6">100nF</text>
<text x="264.8" y="41.6">100nF</text>
<text x="285.1" y="41.6">100nF</text>
<text x="305.4" y="41.6">100nF</text>
<text x="328.3" y="41.6">100nF</text>
<text x="348.6" y="41.6">100nF</text>
<text x="368.9" y="41.6">100nF</text>
<text x="389.2" y="41.6">4.7uF</text>
<text x="61.9" y="45.7" transform="rotate(-90 61.9 45.7)">IOVDD</text>
<text x="77.2" y="45" transform="rotate(-90 77.2 45)">DVDD</text>
<text x="78.7" y="44.1">GPIO0</text>
<text x="78.7" y="46.7">GPIO1</text>
<text x="120" y="46.7">C18</text>
<text x="140.3" y="46.7">C19</text>
<text x="163.2" y="46.7">C20</text>
<text x="183.5" y="46.7">C21</text>
<text x="203.8" y="46.7">C22</text>
<text x="224.1" y="46.7">C23</text>
<text x="244.5" y="46.7">C24</text>
<text x="264.8" y="46.7">C25</text>
<text x="285.1" y="46.7">C26</text>
<text x="305.4" y="46.7">C27</text>
<text x="328.3" y="46.7">C28</text>
<text x="348.6" y="46.7">C29</text>
<text x="368.9" y="46.7">C30</text>
<text x="389.2" y="46.7">C31</text>
<text x="46.7" y="50.6" transform="rotate(-90 46.7 50.6)">VREG_AVDD</text>
<text x="51.8" y="53" transform="rotate(-90 51.8 53)">USB_OTP_VDD</text>
<text x="54.3" y="49.4" transform="rotate(-90 54.3 49.4)">ADC_AVDD</text>
<text x="59.4" y="51.1" transform="rotate(-90 59.4 51.1)">QSPI_IOVDD</text>
<text x="67" y="48.9" transform="rotate(-90 67 48.9)">VREG_VIN</text>
<text x="69.5" y="48.1" transform="rotate(-90 69.5 48.1)">VREG_LX</text>
<text x="72.1" y="48.2" transform="rotate(-90 72.1 48.2)">VREG_FB</text>
<text x="78.7" y="49.2">GPIO2</text>
<text x="78.7" y="51.8">GPIO3</text>
<text x="42.4" y="59.4">RUN</text>
<text x="78.7" y="54.3">GPIO4</text>
<text x="78.7" y="56.8">GPIO5</text>
<text x="78.7" y="59.4">GPIO6</text>
<text x="78.7" y="61.9">GPIO7</text>
<text x="78.7" y="64.5">GPIO8</text>
<text x="42.4" y="67">USB_DM</text>
<text x="42.4" y="69.5">USB_DP</text>
<text x="77.5" y="69.5">GPIO10</text>
<text x="78.7" y="67">GPIO9</text>
<text x="42.4" y="77.2">QSPI_SS</text>
<text x="77.5" y="72.1">GPIO11</text>
<text x="77.5" y="74.6">GPIO12</text>
<text x="77.5" y="77.2">GPIO13</text>
<text x="42.4" y="79.7">QSPI_SCLK</text>
<text x="42.4" y="82.2">QSPI_SD0</text>
<text x="77.5" y="79.7">GPIO14</text>
<text x="77.5" y="82.2">GPIO15</text>
<text x="42.4" y="89.9">QSPI_SD3</text>
<text x="42.4" y="87.3">QSPI_SD2</text>
<text x="42.4" y="84.8">QSPI_SD1</text>
<text x="77.5" y="84.8">GPIO16</text>
<text x="77.5" y="87.3">GPIO17</text>
<text x="77.5" y="89.9">GPIO18</text>
<text x="77.5" y="92.4">GPIO19</text>
<text x="77.5" y="94.9">GPIO20</text>
<text x="42.4" y="97.5">XIN</text>
<text x="77.5" y="97.5">GPIO21</text>
<text x="77.5" y="100">GPIO22</text>
<text x="42.4" y="107.6">XOUT</text>
<text x="77.5" y="102.6">GPIO23</text>
<text x="77.5" y="105.1">GPIO24</text>
<text x="77.5" y="107.6">GPIO25</text>
<text x="77.5" y="110.2">GPIO26</text>
<text x="77.5" y="112.7">GPIO27</text>
<text x="42.4" y="115.3">SWCLK</text>
<text x="42.4" y="117.8">SWDIO</text>
<text x="77.5" y="115.3">GPIO28</text>
<text x="77.5" y="117.8">GPIO29</text>
<text x="42.4" y="125.4">GPIO40/ADC0</text>
<text x="77.5" y="120.3">GPIO30</text>
<text x="77.5" y="122.9">GPIO31</text>
<text x="77.5" y="125.4">GPIO32</text>
<text x="42.4" y="128">GPIO41/ADC1</text>
<text x="42.4" y="130.5">GPIO42/ADC2</text>
<text x="77.5" y="128">GPIO33</text>
<text x="77.5" y="130.5">GPIO34</text>
<text x="42.4" y="133">GPIO43/ADC3</text>
<text x="42.4" y="135.6">GPIO44/ADC4</text>
<text x="77.5" y="133">GPIO35</text>
<text x="77.5" y="135.6">GPIO36</text>
<text x="42.4" y="138.1">GPIO45/ADC5</text>
<text x="42.4" y="140.7">GPIO46/ADC6</text>
<text x="42.4" y="143.2">GPIO47/ADC7</text>
<text x="77.5" y="138.1">GPIO37</text>
<text x="77.5" y="140.7">GPIO38</text>
<text x="77.5" y="143.2">GPIO39</text>
<text x="61.9" y="145.6" transform="rotate(-90 61.9 145.6)">VREG_PGND</text>
<text x="64.5" y="145.6" transform="rotate(-90 64.5 145.6)">GND</text>
<text x="81" y="149.8">U5</text>
<text x="81" y="147.3">RP2350B</text>
<text x="176.1" y="164.4">BOOTSEL</text>
<text x="216.3" y="164.4">RUN</text>
<text x="28.6" y="173.7">4.7uF</text>
<text x="51.4" y="173.7">10uF</text>
<text x="79.2" y="173.7">CS</text>
<text x="114.9" y="173.7">100nF</text>
<text x="178.3" y="171.4">SW1</text>
<text x="216.4" y="171.4">SW2</text>
<text x="280" y="173.7">Y1</text>
<text x="280" y="171.8">12MHz</text>
<text x="302.9" y="171.1">15pF C0G</text>
<text x="381.4" y="173.9">SWD</text>
<text x="28.6" y="178.8">C32</text>
<text x="51.4" y="178.8">C33</text>
<text x="79.2" y="178.8">DI/IO</text>
<text x="79.2" y="176.2">CLK</text>
<text x="87.3" y="174.5" transform="rotate(-90 87.3 174.5)">VCC</text>
<text x="114.9" y="178.8">C34</text>
<text x="252.4" y="179.8" transform="rotate(-90 252.4 179.8)">R13</text>
<text x="254.3" y="179" transform="rotate(-90 254.3 179)">1k</text>
<text x="302.9" y="176.2">C35</text>
<text x="328.3" y="176.2">15pF C0G</text>
<text x="356.6" y="179.8" transform="rotate(-90 356.6 179.8)">R14</text>
<text x="358.5" y="179" transform="rotate(-90 358.5 179)">1k</text>
<text x="386.3" y="178.8">J2</text>
<text x="79.2" y="181.3">DO/IO</text>
<text x="79.2" y="183.8">WP/IO</text>
<text x="145.7" y="184.9" transform="rotate(-90 145.7 184.9)">R12</text>
<text x="147.6" y="184.1" transform="rotate(-90 147.6 184.1)">1k</text>
<text x="328.3" y="181.3">C36</text>
<text x="79.2" y="186.4">HOLD/RESET/IO</text>
<text x="87.3" y="190" transform="rotate(-90 87.3 190)">GND</text>
<text x="80" y="192.7">U6</text>
<text x="94" y="192.7">W25Q128JVSIQ</text>
<text x="94" y="211.8">STATUS green</text>
<text x="166.7" y="212.3">TP13</text>
<text x="166.7" y="214">RUN</text>
<text x="270.8" y="214.8">TP17</text>
<text x="296.2" y="214.8">TP18</text>
<text x="94" y="216.9">D5</text>
<text x="189.5" y="217.3">TP14</text>
<text x="189.5" y="219">QSPI_SS</text>
<text x="217.5" y="217.3">TP15</text>
<text x="217.5" y="219">UART0_TX</text>
<text x="245.4" y="217.3">TP16</text>
<text x="245.4" y="219">UART0_RX</text>
<text x="270.8" y="216.5">USB_DP</text>
<text x="296.2" y="216.5">USB_DM</text>
<text x="36.5" y="225.5" transform="rotate(-90 36.5 225.5)">R15</text>
<text x="38.4" y="225.5" transform="rotate(-90 38.4 225.5)">100</text>
<text x="61.9" y="225.5" transform="rotate(-90 61.9 225.5)">R16</text>
<text x="63.8" y="225.5" transform="rotate(-90 63.8 225.5)">100</text>
<text x="326.7" y="222.4">TP19</text>
<text x="326.7" y="224.1">SPARE_GPIO34</text>
<text x="364.8" y="222.4">TP20</text>
<text x="364.8" y="224.1">SPARE_GPIO35</text>
<text x="140.7" y="233.1" transform="rotate(-90 140.7 233.1)">R17</text>
<text x="142.6" y="233.1" transform="rotate(-90 142.6 233.1)">470</text>
<text x="114.8" y="261.6">SW3</text>
<text x="39.7" y="273.2">TP21</text>
<text x="39.7" y="274.9">SPARE_GPIO36</text>
<text x="77.8" y="273.2">TP22</text>
<text x="77.8" y="274.9">SPARE_GPIO37</text>
<text x="113" y="277.5">LANE ID</text>
<text x="158.4" y="278.8" transform="rotate(-90 158.4 278.8)">R18</text>
<text x="160.3" y="278.7" transform="rotate(-90 160.3 278.7)">10k</text>
<text x="186.4" y="278.8" transform="rotate(-90 186.4 278.8)">R19</text>
<text x="188.3" y="278.7" transform="rotate(-90 188.3 278.7)">10k</text>
<text x="214.3" y="278.8" transform="rotate(-90 214.3 278.8)">R20</text>
<text x="216.2" y="278.7" transform="rotate(-90 216.2 278.7)">10k</text>
<text x="244.8" y="278.8" transform="rotate(-90 244.8 278.8)">R21</text>
<text x="246.7" y="278.7" transform="rotate(-90 246.7 278.7)">10k</text>
</g>
<g font-size=".8" fill="#006464">
<text x="84.4" y="178.8">0</text>
<text x="85.2" y="181.3">1</text>
<text x="85.3" y="183.9">2</text>
<text x="94.6" y="186.4">3</text>
</g>
</svg>
